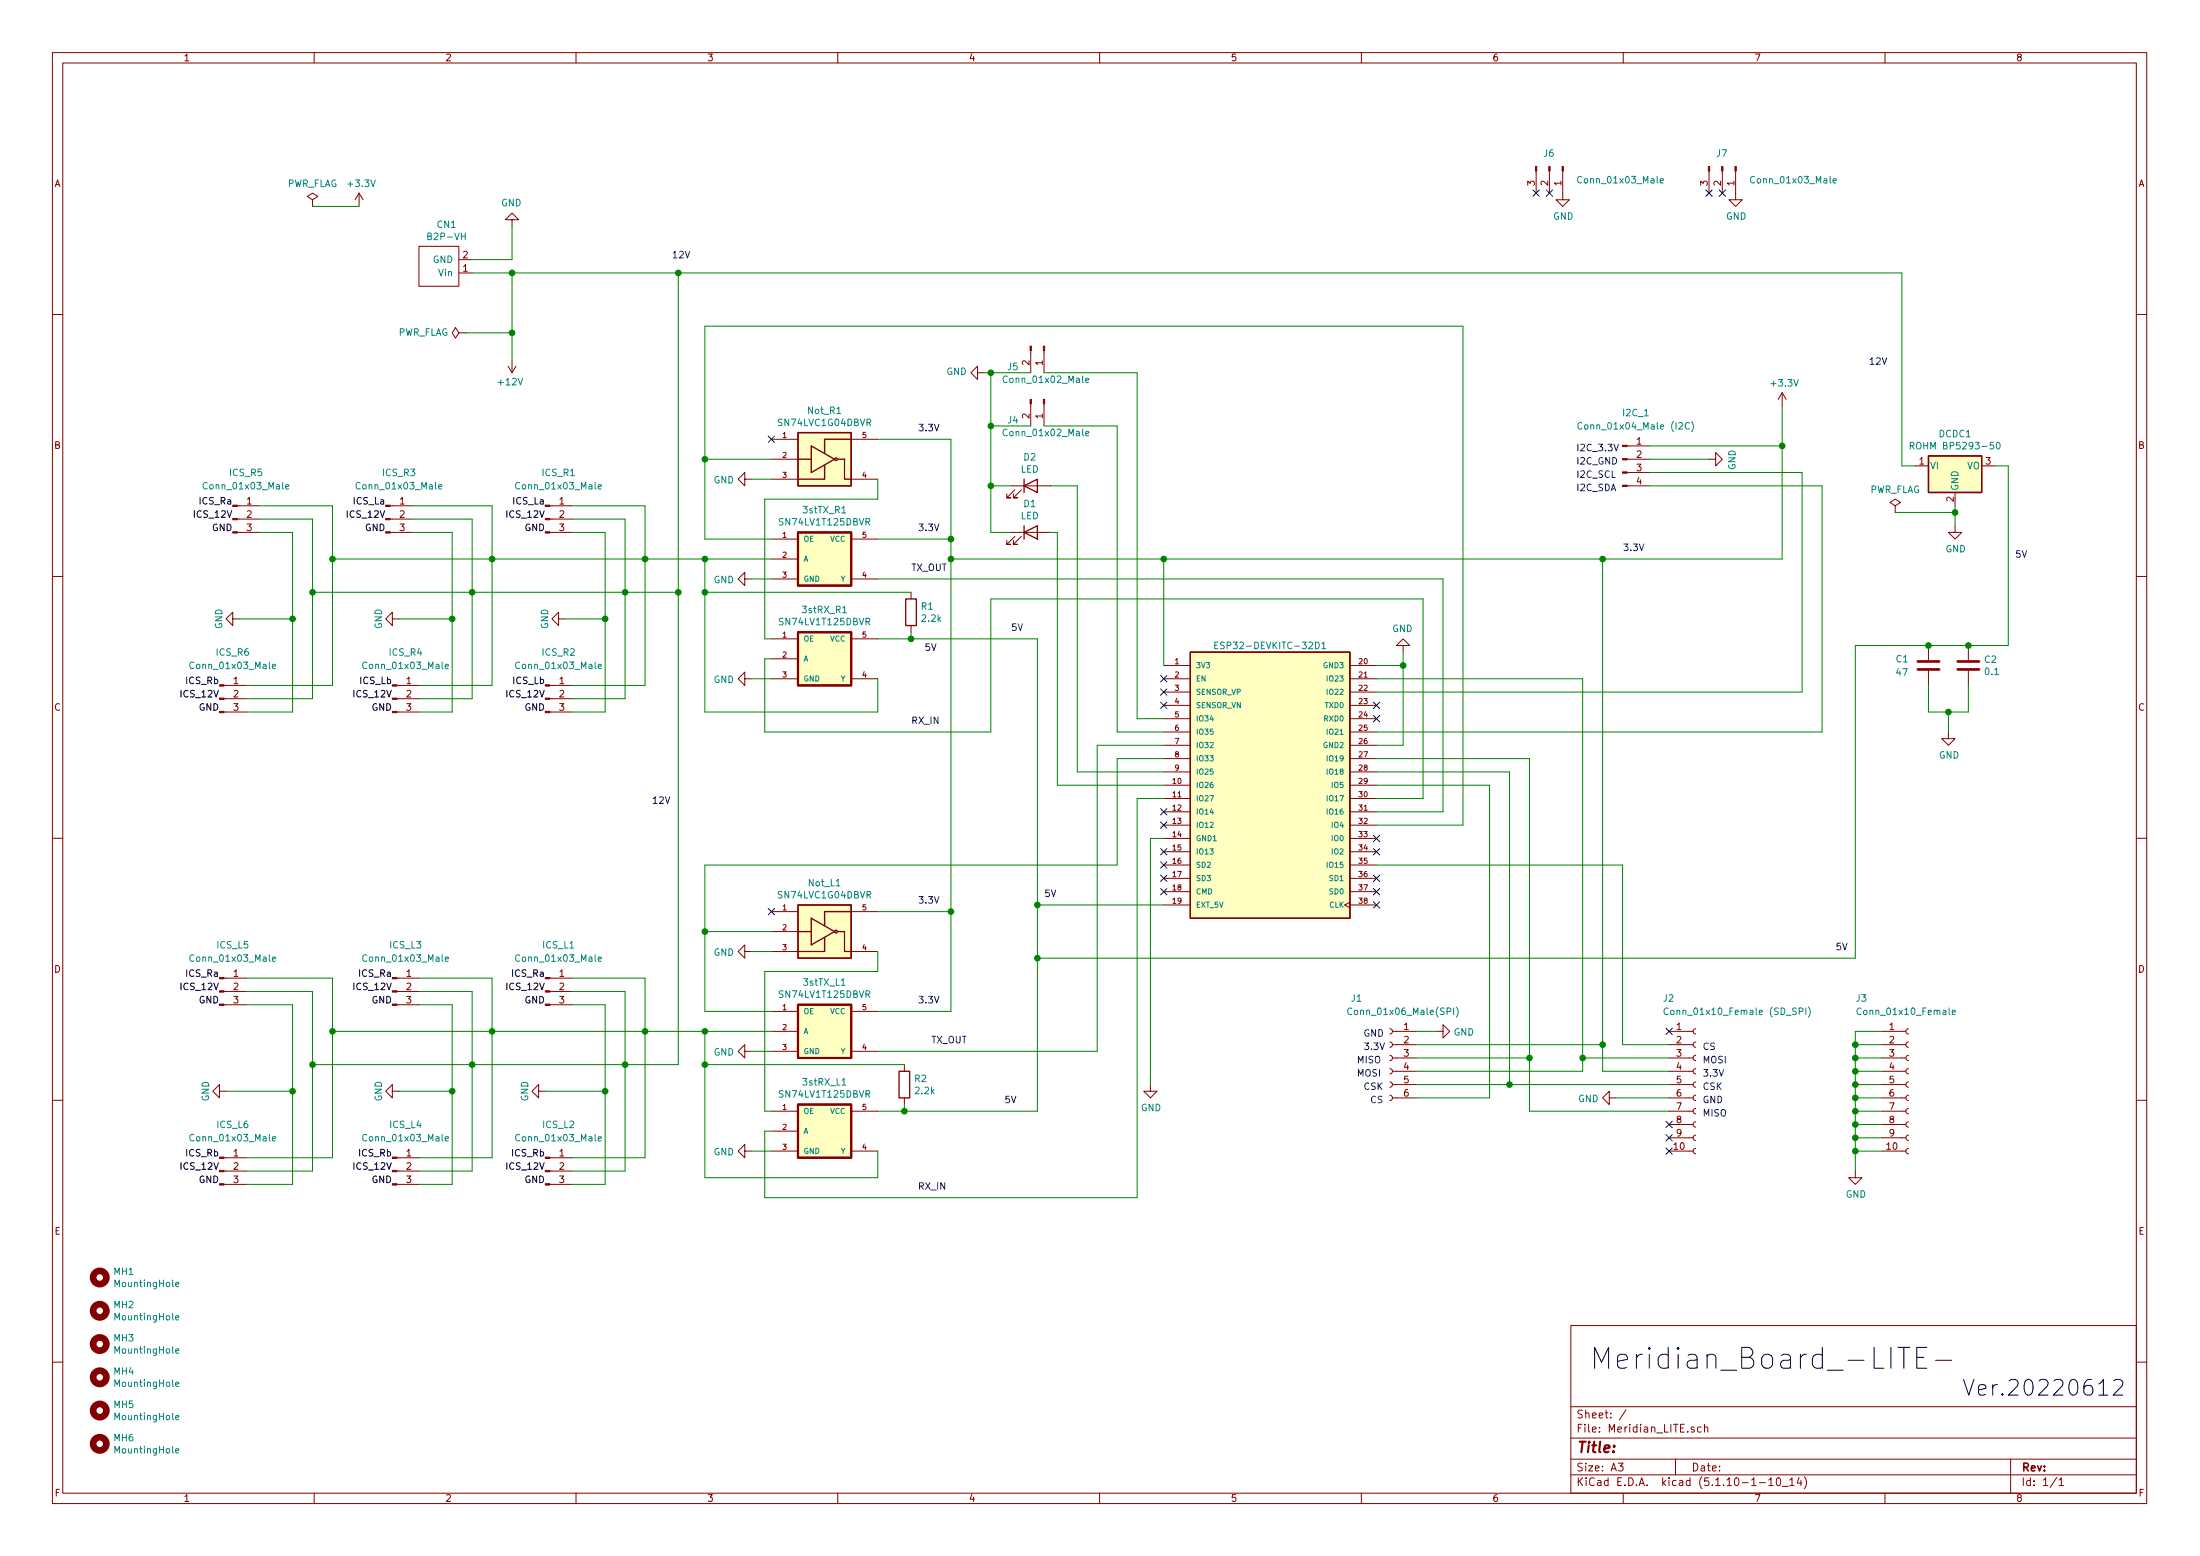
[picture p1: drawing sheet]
<svg xmlns="http://www.w3.org/2000/svg" width="420mm" height="297mm" viewBox="0 0 420 297" stroke-linecap="round" stroke-linejoin="round" font-family="sans-serif">
<g fill="none" stroke="#840000" stroke-width=".19">
<path d="M10 10h400v277h-400zM12 12h396v273.1h-396zM60 10v2M110 10v2M160 10v2M210 10v2M260 10v2M310 10v2M360 10v2M59.7 38.1l1-.6-1-.6-1 .6 1 .6v1.3M59.7 39.4h.1M68.6 36.9l-.8 1.2"/>
<path d="M68.6 36.9v2.5M68.6 36.9l.7 1.2M293.4 32.7v4.2M295.9 32.7v4.2M298.4 32.7v5.4h1.3l-1.3 1.3-1.2-1.3h1.2M326.4 32.7v4.2M328.9 32.7v4.2M331.5 32.7v5.4h1.2l-1.2 1.3-1.3-1.3h1.3M80 47h7.6v7.6h-7.6zM87.6 52.1h2.6M87.6 49.6h2.6M97.8 41.9h1.3l-1.3-1.2-1.3 1.2h1.3v1.3"/>
<path d="M10 60h2M87.6 63.5l-.6-1-.6 1 .6 1.1 .6-1.1h1.3M88.9 63.5h.1M97 69.9l.8 1.3M97.8 68.6v2.6M98.6 69.9l-.8 1.3M186.7 71.2v1.2l-1.3-1.2 1.3-1.3v1.3h1.3M196.8 66.9v4.3M196.8 77.1v4.2M199.4 66.9v4.3M199.4 77.1v4.2M340.4 75l-.8 1.2"/>
<path d="M340.4 75v2.5M340.4 75l.7 1.2M408 60h2M45.3 99.1h4.2M45.3 96.6h4.2M74.5 99.1h4.2M74.5 96.6h4.2M105 99.1h4.2M105 96.6h4.2M142.2 91.5v-1.3l-1.2 1.3 1.2 1.2v-1.2h1.3M147.3 83.9h5.1M147.3 87.7h5.1"/>
<path d="M147.3 91.5h5.1M162.6 83.9h5M162.6 91.5h5M193 92.7h7.7M193.8 93.5l-1.5 1.5h.7h-.7v-.7M195.1 93.5l-1.6 1.5h.8h-.8v-.7M310.7 92.7h4.3M310.7 87.7h4.3M310.7 90.2h4.3M310.7 85.1h4.3M326.4 87.7h1.3v1.2l1.2-1.2-1.2-1.3v1.3M361.9 96.6l1.1-.7-1.1-.6-1 .6 1 .7v1.2"/>
<path d="M361.9 97.8h.1M365.8 88.9h2.5M373.4 94v2.6M378.5 88.9h2.5M10 110h2M44.4 118.1v-1.2l-1.2 1.2 1.2 1.3v-1.3h1.3M45.3 101.6h4.2M74.5 101.6h4.2M74.9 118.1v-1.2l-1.2 1.2 1.2 1.3v-1.3h1.3M105 101.6h4.2M106.7 118.1v-1.2l-1.3 1.2 1.3 1.3v-1.3h1.2M142.2 110.5v-1.2l-1.2 1.2 1.2 1.3v-1.3h1.3"/>
<path d="M147.3 102.9h5.1M147.3 106.7h5.1M147.3 110.5h5.1M162.6 102.9h5M162.6 110.5h5M174 113.1v1.2M174 119.4v1.3M193 101.6h7.7M193.8 102.4l-1.5 1.5h.7h-.7v-.7M195.1 102.4l-1.6 1.5h.8h-.8v-.7M373.4 100.4v1.2h1.2l-1.2 1.3-1.3-1.3h1.3M408 110h2"/>
<path d="M42.8 135.9h4.2M42.8 133.4h4.2M42.8 130.8h4.2M75.8 135.9h4.2M75.8 133.4h4.2M75.8 130.8h4.2M105 135.9h4.2M105 133.4h4.2M105 130.8h4.2M142.2 129.6v-1.3l-1.2 1.3 1.2 1.2v-1.2h1.3M147.3 129.6h5.1M147.3 122h5.1"/>
<path d="M147.3 125.8h5.1M162.6 129.6h5M162.6 122h5M222.2 127h5.1M222.2 129.6h5.1M222.2 132.1h5.1M222.2 134.7h5.1M222.2 137.2h5.1M222.2 139.7h5.1M257.8 127h5.1M257.8 129.6h5.1M257.8 132.1h5.1"/>
<path d="M257.8 134.7h5.1M257.8 137.2h5.1M257.8 139.7h5.1M268 123.2h1.2l-1.2-1.2-1.3 1.2h1.3v1.3M368.3 123.2v2.8M368.3 128.1v2.7M372.1 139.7v1.3h1.3l-1.3 1.3-1.3-1.3h1.3M375.9 123.2v2.8M375.9 128.1v2.7M222.2 142.3h5.1M222.2 144.8h5.1M222.2 147.4h5.1"/>
<path d="M222.2 149.9h5.1M222.2 152.4h5.1M222.2 155h5.1M222.2 157.5h5.1M257.8 142.3h5.1M257.8 144.8h5.1M257.8 147.4h5.1M257.8 149.9h5.1M257.8 152.4h5.1M257.8 155h5.1M257.8 157.5h5.1M10 160h2"/>
<path d="M147.3 174h5.1M147.3 177.8h5.1M162.6 174h5M222.2 160.1h5.1M222.2 162.6h5.1M222.2 165.1h5.1M222.2 167.7h5.1M222.2 170.2h5.1M222.2 172.8h5.1M257.8 172.2l-1 .6 1 .5M257.8 160.1h5.1M257.8 162.6h5.1"/>
<path d="M257.8 165.1h5.1M257.8 167.7h5.1M257.8 170.2h5.1M257.8 172.8h5.1M408 160h2M42.8 191.8h4.2M42.8 189.3h4.2M42.8 186.7h4.2M75.8 191.8h4.2M75.8 189.3h4.2M75.8 186.7h4.2M105 191.8h4.2"/>
<path d="M105 189.3h4.2M105 186.7h4.2M142.2 181.6v-1.2l-1.2 1.2 1.2 1.3v-1.3h1.3M147.3 196.9h5.1M147.3 193.1h5.1M147.3 181.6h5.1M162.6 193.1h5M162.6 181.6h5M265.4 198.9l.4 .1 .1 .3-.1 .5-.4 .1M265.4 196.4l.4 .1 .1 .3-.1 .4-.4 .2M265.9 199.4h4.6M265.9 196.9h4.6"/>
<path d="M274.3 196.9h1.3v1.3l1.3-1.3-1.3-1.3v1.3M318.8 199.4h4.5M318.8 196.9h4.5M323.8 198.9l-.3 .1-.2 .4 .1 .3 .4 .2M323.8 196.4l-.3 .1-.2 .3 .1 .4 .4 .2M359.4 199.4h4.6M359.4 196.9h4.6M364.5 198.9l-.3 .1-.2 .4 .1 .3 .4 .2M364.5 196.4l-.3 .1-.2 .3 .1 .4 .4 .2M10 210h2M41.9 208.3v-1.3l-1.3 1.3 1.3 1.3v-1.3h1.3M74.9 208.3v-1.3l-1.2 1.3 1.2 1.3v-1.3h1.3"/>
<path d="M102.9 208.3v-1.3l-1.3 1.3 1.3 1.3v-1.3h1.2M142.2 219.7v-1.2l-1.2 1.2 1.2 1.3v-1.3h1.3M142.2 200.7v-1.3l-1.2 1.3 1.2 1.3v-1.3h1.3M147.3 200.7h5.1M147.3 212.1h5.1M147.3 215.9h5.1M147.3 219.7h5.1M162.6 200.7h5M162.6 212.1h5M162.6 219.7h5M172.7 203.2v1.3M172.7 209.6v1.3"/>
<path d="M219.7 207v1.3h1.3l-1.3 1.3-1.3-1.3h1.3M265.4 209.1l.4 .1 .1 .3-.1 .4-.4 .2M265.4 206.5l.4 .2 .1 .2-.1 .5-.4 .2M265.4 204l.4 .1 .1 .3-.1 .4-.4 .2M265.4 201.5l.4 .1 .1 .3-.1 .4-.4 .2M265.9 209.6h4.6M265.9 207h4.6M265.9 204.5h4.6M265.9 202h4.6M307.3 209.6v-1.3l-1.2 1.3 1.2 1.3v-1.3h1.3M318.8 209.6h4.5M318.8 207h4.5"/>
<path d="M318.8 204.5h4.5M318.8 202h4.5M318.8 212.1h4.5M318.8 219.7h4.5M318.8 217.2h4.5M318.8 214.7h4.5M323.8 219.2l-.3 .1-.2 .4 .1 .4 .4 .2M323.8 216.7l-.3 .1-.2 .3 .1 .4 .4 .2M323.8 214.2l-.3 .1-.2 .3 .1 .4 .4 .2M323.8 211.6l-.3 .1-.2 .4 .1 .3 .4 .2M323.8 209.1l-.3 .1-.2 .3 .1 .4 .4 .2M323.8 206.5l-.3 .1-.2 .4 .1 .4 .4 .2"/>
<path d="M323.8 204l-.3 .1-.2 .3 .1 .4 .4 .2M323.8 201.5l-.3 .1-.2 .3 .1 .4 .4 .2M359.4 209.6h4.6M359.4 207h4.6M359.4 204.5h4.6M359.4 202h4.6M359.4 212.1h4.6M359.4 219.7h4.6M359.4 217.2h4.6M359.4 214.7h4.6M364.5 219.2l-.3 .1-.2 .4 .1 .4 .4 .2M364.5 216.7l-.3 .1-.2 .3 .1 .4 .4 .2"/>
<path d="M364.5 214.2l-.3 .1-.2 .3 .1 .4 .4 .2M364.5 211.6l-.3 .1-.2 .4 .1 .3 .4 .2M364.5 209.1l-.3 .1-.2 .3 .1 .4 .4 .2M364.5 206.5l-.3 .1-.2 .4 .1 .4 .4 .2M364.5 204l-.3 .1-.2 .3 .1 .4 .4 .2M364.5 201.5l-.3 .1-.2 .3 .1 .4 .4 .2M408 210h2M42.8 226.1h4.2M42.8 223.6h4.2M42.8 221h4.2M75.8 226.1h4.2M75.8 223.6h4.2"/>
<path d="M75.8 221h4.2M105 226.1h4.2M105 223.6h4.2M105 221h4.2M354.3 223.6v1.2h1.3l-1.3 1.3-1.2-1.3h1.2M300 253h108v32.1h-108zM10 260h2M300 278.5h108M300 274.5h108M300 268.5h108M309 279.3h1l-.5 .6 .4 .1v.7l-.2 .1-.7-.1M310.5 269.1l-1.2 2"/>
<path d="M320 278.5v3M323.5 272.5l-.3-.1-.2 .2v.2l.5 .2v.3h-.5M324.9 272.5l-.4-.1-.3 .3 .1 .6h.6M325.5 272.5l.3-.1 .3 .1 .1 .9M325.5 271.9v1.5M384 278.5v6.6M408 260h2M60 285.1v1.9M110 285.1v1.9M160 285.1v1.9M210 285.1v1.9M260 285.1v1.9"/>
<path d="M300 281.5h108M310 285.1v1.9M336 283h1.2M337.8 282.5l.4-.4v1.5M337.8 283.6h.9M339.4 282.3l.3-.2a.94 .94 0 0 1 0 1.5l-.4-.3-.1-.6zM340.4 283.8h1.1M341.8 282.5l.4-.4v1.5M341.8 283.6h.8M343.6 282l-.4 1.1h.9M343.9 282.6v1M344.6 281.9a1.71 1.71 0 0 1 0 2.3"/>
<path d="M360 285.1v1.9M392.8 282l-1.3 2M393.2 282.5l.5-.4v1.5M393.2 283.6h.9"/>
</g>
<g fill="none" stroke="#008484" stroke-width=".19">
<path d="M317.1 34.5l.6-.1-.1-.3h-.4l-.1 .2v.6h.5M350.1 34.5l.6-.1-.1-.3h-.3l-.2 .2 .1 .6h.4M207.3 72.6l.6-.1v-.3h-.4l-.2 .2 .1 .6h.5M54.6 92.9l.6-.1-.1-.2-.4-.1-.1 .2v.6h.5M83.8 92.9l.6-.1-.1-.2-.4-.1-.1 .2v.6h.5M114.2 92.9l.7-.1-.1-.2-.4-.1-.2 .2 .1 .6h.5M207.3 82.8l.6-.1v-.3h-.4l-.2 .1 .1 .6h.5M302.1 80.8a.6 .6 0 0 0-.8 .4 .6 .6 0 0 0 .6 .7l.2-.1M322.6 80.8a.6 .6 0 0 0-.8 .4 .6 .6 0 0 0 .6 .7l.2-.1M323.1 80.5a1.47 1.47 0 0 1 0 1.9M364.8 85.1l.7-.1v-.4l-.7-.2v1.3M365.1 85.1l.4 .6"/>
<path d="M381.4 84.6l.2-.2a.67 .67 0 0 1 .4 .7 .67 .67 0 0 1-.4 .6l-.3-.5zM52 127.2l.6-.1v-.2l-.4-.1-.2 .2 .1 .6h.5M85 127.2l.6-.1v-.2l-.4-.1-.2 .2 .1 .6h.5M114.2 127.2l.7-.1-.1-.2-.4-.1-.2 .2 .1 .6h.5M232 123.2h.4M232.6 122.6h-.6v1.2h.6M252.5 122.9l.3-.3v1.2M252.5 123.8h.7M52 183.1l.6-.1v-.3h-.4l-.2 .2 .1 .6h.5M85 183.1l.6-.1v-.3h-.4l-.2 .2 .1 .6h.5M114.2 183.1l.7-.1-.1-.3h-.4l-.2 .2 .1 .6h.5M160.7 188.1h.7"/>
<path d="M258.2 192.5a.6 .6 0 0 0-.9 .5 .6 .6 0 0 0 .6 .7l.3-.1M278.1 192.2a1.4 1.4 0 0 1 0 2M318.6 192.5a.6 .6 0 0 0-.9 .5 .6 .6 0 0 0 .6 .7l.3-.1M344.9 192.4v1.3M345.4 192.2a1.47 1.47 0 0 1 0 2M355.4 192.5a.6 .6 0 0 0-.8 .5 .6 .6 0 0 0 .6 .7l.2-.1M372.8 193.3l.7-.1-.1-.3-.4-.1-.2 .2 .1 .6h.5M52 217.4l.6-.1v-.3h-.4l-.2 .2 .1 .6h.5M85 217.4l.6-.1v-.3h-.4l-.2 .2 .1 .6h.5M114.2 217.4l.7-.1-.1-.3h-.4l-.2 .2 .1 .6h.5M160.8 207.1h.7M33.6 257.9l.6-.1-.1-.3h-.3l-.2 .2v.6h.5"/>
<path d="M33.6 251.5l.6-.1-.1-.2-.3-.1-.2 .2v.6h.5M33.6 245.2l.6-.1-.1-.3h-.3l-.2 .2v.6h.5M33.6 276.9l.6-.1-.1-.2-.3-.1-.2 .2v.6h.5M33.6 270.6l.6-.1-.1-.3h-.3l-.2 .2v.6h.5M33.6 264.2l.6-.1-.1-.2-.3-.1-.2 .2v.6h.5"/>
</g>
<g fill="none" stroke="#840000" stroke-width=".25">
<path d="M152.4 82.6h10.2v10.1h-10.2zM152.4 87.7h2.5M154.9 85.1l4.5 2.6-4.5 2.5zM157.5 88.8v2.7h-5.1M160 87.7h1.3v3.8h1.3M162.6 83.9h-5.1v2.6M195.6 92.7l2.5-1.2v2.5zM195.6 91.5v2.5M368.3 87h10.2v7h-10.2zM173 114.3h2v5.1h-2zM195.6 101.6l2.5-1.2v2.5zM195.6 100.4v2.5"/>
<path d="M227.3 124.5h30.5v50.8h-30.5zM152.4 172.8h10.2v10.1h-10.2zM152.4 177.8h2.5M154.9 175.3l4.5 2.5-4.5 2.6zM157.5 179v2.6h-5.1M160 177.8h1.3v3.8h1.3M162.6 174h-5.1v2.7M171.7 204.5h2v5.1h-2z"/>
<circle cx="159.7" cy="87.7" r=".25"/>
<circle cx="159.7" cy="177.8" r=".25"/>
</g>
<g fill="#840000" stroke="#840000" stroke-width=".19">
<path d="M196.7 76.2h.3v.9h-.3z"/>
<path d="M199.3 76.2h.2v.9h-.2z"/>
<path d="M196.7 66.1h.3v.8h-.3z"/>
<path d="M199.3 66.1h.2v.8h-.2z"/>
<path d="M41.9 226h.9v.2h-.9z"/>
<path d="M41.9 223.4h.9v.3h-.9z"/>
<path d="M41.9 220.9h.9v.2h-.9z"/>
<path d="M41.9 191.7h.9v.2h-.9z"/>
<path d="M41.9 189.1h.9v.3h-.9z"/>
<path d="M41.9 186.6h.9v.3h-.9z"/>
<path d="M74.9 191.7h.9v.2h-.9z"/>
<path d="M74.9 189.1h.9v.3h-.9z"/>
<path d="M74.9 186.6h.9v.3h-.9z"/>
<path d="M74.9 226h.9v.2h-.9z"/>
<path d="M74.9 223.4h.9v.3h-.9z"/>
<path d="M74.9 220.9h.9v.2h-.9z"/>
<path d="M104.1 191.7h.9v.2h-.9z"/>
<path d="M104.1 189.1h.9v.3h-.9z"/>
<path d="M104.1 186.6h.9v.3h-.9z"/>
<path d="M104.1 226h.9v.2h-.9z"/>
<path d="M104.1 223.4h.9v.3h-.9z"/>
<path d="M104.1 220.9h.9v.2h-.9z"/>
<path d="M41.9 135.8h.9v.3h-.9z"/>
<path d="M41.9 133.3h.9v.2h-.9z"/>
<path d="M41.9 130.7h.9v.3h-.9z"/>
<path d="M104.1 101.5h.9v.3h-.9z"/>
<path d="M104.1 99h.9v.2h-.9z"/>
<path d="M104.1 96.4h.9v.3h-.9z"/>
<path d="M104.1 135.8h.9v.3h-.9z"/>
<path d="M104.1 133.3h.9v.2h-.9z"/>
<path d="M104.1 130.7h.9v.3h-.9z"/>
<path d="M73.7 101.5h.8v.3h-.8z"/>
<path d="M73.7 99h.8v.2h-.8z"/>
<path d="M73.7 96.4h.8v.3h-.8z"/>
<path d="M74.9 135.8h.9v.3h-.9z"/>
<path d="M74.9 133.3h.9v.2h-.9z"/>
<path d="M74.9 130.7h.9v.3h-.9z"/>
<path d="M326.3 31.8h.2v.9h-.2z"/>
<path d="M328.8 31.8h.3v.9h-.3z"/>
<path d="M331.3 31.8h.3v.9h-.3z"/>
<path d="M293.2 31.8h.3v.9h-.3z"/>
<path d="M295.8 31.8h.2v.9h-.2z"/>
<path d="M298.3 31.8h.3v.9h-.3z"/>
<path d="M309.9 92.6h.8v.3h-.8z"/>
<path d="M309.9 90.1h.8v.2h-.8z"/>
<path d="M309.9 87.5h.8v.3h-.8z"/>
<path d="M309.9 85h.8v.3h-.8z"/>
<path d="M44.4 101.5h.9v.3h-.9z"/>
<path d="M44.4 99h.9v.2h-.9z"/>
<path d="M44.4 96.4h.9v.3h-.9z"/>
</g>
<g fill="#ffffc2" stroke="#ffffc2" stroke-width=".19">
<path d="M227.3 124.5h30.5v50.8h-30.5z"/>
<path d="M152.4 82.6h10.2v10.1h-10.2z"/>
<path d="M152.4 191.8h10.2v10.2h-10.2z"/>
<path d="M152.4 210.9h10.2v10.1h-10.2z"/>
<path d="M152.4 172.8h10.2v10.1h-10.2z"/>
<path d="M152.4 120.7h10.2v10.1h-10.2z"/>
<path d="M152.4 101.6h10.2v10.2h-10.2z"/>
<path d="M368.3 87h10.2v7h-10.2z"/>
</g>
<path d="M152.4 101.6h10.2v10.2h-10.2zM152.4 120.7h10.2v10.1h-10.2zM152.4 191.8h10.2v10.2h-10.2zM152.4 210.9h10.2v10.1h-10.2z" fill="none" stroke="#840000" stroke-width=".41"/>
<path d="M366.3 127.8h4M366.3 126.3h4M373.9 127.8h4.1M373.9 126.3h4.1" fill="none" stroke="#840000" stroke-width=".51"/>
<g fill="none" stroke="#840000" stroke-width="1.3">
<circle cx="19" cy="243.9" r="1.27"/>
<circle cx="19" cy="250.2" r="1.27"/>
<circle cx="19" cy="256.6" r="1.27"/>
<circle cx="19" cy="275.6" r="1.27"/>
<circle cx="19" cy="262.9" r="1.27"/>
<circle cx="19" cy="269.3" r="1.27"/>
</g>
<g fill="none" stroke="#008400" stroke-width=".19">
<path d="M59.7 39.4h8.9M90.2 52.1h273v36.8h2.6M97.8 43.2v6.4h-7.6M97.8 52.1v16.5M129.5 52.1v151.1h-69.8M88.9 63.5h8.9M188 71.2h8.8M189.2 71.2v30.4h3.8M199.4 71.2h17.8v66h5M340.4 77.5v29.2h-158.8M49.5 96.6h14v34.2h-16.5M49.5 99.1h10.2v34.3h-12.7"/>
<path d="M78.7 96.6h15.3v34.2h-14M78.7 99.1h11.5v34.3h-10.2M109.2 96.6h14v34.2h-14M109.2 99.1h10.2v34.3h-10.2M134.6 87.7h12.7M143.5 91.5h3.8M167.6 83.9h14v109.2h-14M167.6 91.5v3.8h-21.6v26.7h1.3M189.2 81.3h7.6M189.2 92.7h3.8M199.4 81.3h14v58.4h8.8M200.7 92.7h5v54.7h16.5"/>
<path d="M315 92.7h33v47h-85.1M315 87.7h11.4M315 90.2h29.2v41.9h-81.3M315 85.1h25.4M361.9 97.8h11.5M373.4 96.6v3.8M381 88.9h2.5v34.3h-29.2v59.7h-156.2M45.7 118.1h10.2M49.5 101.6h6.4v34.3h-8.9M59.7 113.1h69.8M63.5 106.7h83.8M76.2 118.1h10.2"/>
<path d="M78.7 101.6h7.7v34.3h-6.4M107.9 118.1h7.7M109.2 101.6h6.4v34.3h-6.4M134.6 106.7v29.2h33v-6.3M134.6 113.1h39.4M143.5 110.5h3.8M147.3 102.9h-12.7v-40.6h144.8v95.2h-16.5M167.6 110.5h108v44.5h-12.7M167.6 102.9h14M200.7 101.6h1.2v48.3h20.3M222.2 106.7v20.3M306.1 106.7v97.8h12.7"/>
<path d="M143.5 129.6h3.8M147.3 125.8h-1.3v13.9h43.2v-25.4h82.6v38.1h-8.9M167.6 122h30.5v90.1h-30.5M174 120.7v1.3M262.9 129.6h39.4v74.9h-31.8M262.9 127h5.1M268 124.5v17.8h-5.1M368.3 130.8v5.1h7.6v-5.1M372.1 135.9v3.8M222.2 144.8h-8.8v20.3h-78.8v28h12.7M222.2 152.4h-5v76.2h-71.2v-12.7h1.3M222.2 142.3h-12.7v58.4h-41.9"/>
<path d="M262.9 149.9h21.6v59.7h-14M262.9 144.8h29.2v67.3h26.7M262.9 147.4h25.4v59.6M134.6 177.8h12.7M167.6 174h14M198.1 172.8h24.1M222.2 160.1h-2.5v46.9M262.9 165.1h47v34.3h8.9M47 186.7h16.5v34.3h-16.5M47 191.8h8.9v34.3h-8.9M47 189.3h12.7v34.3h-12.7M63.5 196.9h83.8"/>
<path d="M80 189.3h10.2v34.3h-10.2M80 191.8h6.4v34.3h-6.4M80 186.7h14v34.3h-14M109.2 191.8h6.4v34.3h-6.4M109.2 189.3h10.2v34.3h-10.2M109.2 186.7h14v34.3h-14M134.6 196.9v27.9h33v-5.1M143.5 181.6h3.8M167.6 181.6v3.9h-21.6v26.6h1.3M270.5 196.9h3.8M270.5 199.4h35.6M354.3 199.4h5.1"/>
<path d="M359.4 196.9h-5.1v26.7M43.2 208.3h12.7M76.2 208.3h10.2M104.1 208.3h11.5M134.6 203.2h38.1M143.5 219.7h3.8M143.5 200.7h3.8M172.7 210.9v1.2M270.5 207h48.3M270.5 202h21.6M302.3 202h16.5M308.6 209.6h10.2"/>
<path d="M354.3 204.5h5.1M354.3 209.6h5.1M354.3 207h5.1M354.3 202h5.1M354.3 219.7h5.1M354.3 217.2h5.1M354.3 214.7h5.1M354.3 212.1h5.1"/>
</g>
<path d="M362.5 257.2h2.2M363.6 257.2v4M366.1 259.1h1.3M368 257.2h-1.9v4h1.9M369.7 259.7h3M400.8 266.3h1.7M403.7 263.6l.4-.3h.7a.8 .8 0 0 1 .5 1.3l-1.7 1.7h1.8" fill="none" stroke="#000" stroke-width=".19"/>
<path d="M308.3 84.8l.4 1.3 .4-1.3" fill="none" stroke="#0000c2" stroke-width=".19"/>
<g fill="#008400" stroke="#008400" stroke-width=".25">
<circle cx="174" cy="122" r=".51"/>
<circle cx="94" cy="196.9" r=".51"/>
<circle cx="129.5" cy="52.1" r=".51"/>
<circle cx="134.6" cy="113.1" r=".51"/>
<circle cx="134.6" cy="203.2" r=".51"/>
<circle cx="119.4" cy="203.2" r=".51"/>
<circle cx="123.2" cy="196.9" r=".51"/>
<circle cx="86.4" cy="208.3" r=".51"/>
<circle cx="134.6" cy="106.7" r=".51"/>
<circle cx="97.8" cy="63.5" r=".51"/>
<circle cx="97.8" cy="52.1" r=".51"/>
<circle cx="181.6" cy="106.7" r=".51"/>
<circle cx="90.2" cy="203.2" r=".51"/>
<circle cx="129.5" cy="113.1" r=".51"/>
<circle cx="59.7" cy="203.2" r=".51"/>
<circle cx="306.1" cy="106.7" r=".51"/>
<circle cx="181.6" cy="174" r=".51"/>
<circle cx="340.4" cy="85.1" r=".51"/>
<circle cx="373.4" cy="97.8" r=".51"/>
<circle cx="268" cy="127" r=".51"/>
<circle cx="189.2" cy="81.3" r=".51"/>
<circle cx="198.1" cy="182.9" r=".51"/>
<circle cx="354.3" cy="199.4" r=".51"/>
<circle cx="189.2" cy="71.2" r=".51"/>
<circle cx="354.3" cy="202" r=".51"/>
<circle cx="189.2" cy="92.7" r=".51"/>
<circle cx="354.3" cy="204.5" r=".51"/>
<circle cx="134.6" cy="87.7" r=".51"/>
<circle cx="354.3" cy="207" r=".51"/>
<circle cx="354.3" cy="209.6" r=".51"/>
<circle cx="354.3" cy="212.1" r=".51"/>
<circle cx="354.3" cy="214.7" r=".51"/>
<circle cx="119.4" cy="113.1" r=".51"/>
<circle cx="354.3" cy="217.2" r=".51"/>
<circle cx="354.3" cy="219.7" r=".51"/>
<circle cx="55.9" cy="118.1" r=".51"/>
<circle cx="181.6" cy="102.9" r=".51"/>
<circle cx="59.7" cy="113.1" r=".51"/>
<circle cx="94" cy="106.7" r=".51"/>
<circle cx="123.2" cy="106.7" r=".51"/>
<circle cx="63.5" cy="196.9" r=".51"/>
<circle cx="292.1" cy="202" r=".51"/>
<circle cx="306.1" cy="199.4" r=".51"/>
<circle cx="55.9" cy="208.3" r=".51"/>
<circle cx="115.6" cy="118.1" r=".51"/>
<circle cx="302.3" cy="202" r=".51"/>
<circle cx="288.3" cy="207" r=".51"/>
<circle cx="222.3" cy="106.7" r=".51"/>
<circle cx="172.7" cy="212.1" r=".51"/>
<circle cx="134.6" cy="177.8" r=".51"/>
<circle cx="86.4" cy="118.1" r=".51"/>
<circle cx="372.1" cy="135.9" r=".51"/>
<circle cx="63.5" cy="106.7" r=".51"/>
<circle cx="134.6" cy="196.9" r=".51"/>
<circle cx="375.9" cy="123.2" r=".51"/>
<circle cx="368.3" cy="123.2" r=".51"/>
<circle cx="90.2" cy="113.1" r=".51"/>
<circle cx="198.1" cy="172.8" r=".51"/>
<circle cx="115.6" cy="208.3" r=".51"/>
</g>
<g fill="none" stroke="#000084" stroke-width=".19">
<path d="M292.8 36.3l1.2 1.2M294 36.3l-1.2 1.2M295.3 36.3l1.2 1.2M296.5 36.3l-1.2 1.2M325.8 36.3l1.2 1.2M327 36.3l-1.2 1.2M328.3 36.3l1.2 1.2M329.5 36.3l-1.2 1.2M146.7 83.2l1.2 1.3M147.9 83.2l-1.2 1.3M221.6 131.5l1.3 1.2M221.6 134l1.3 1.3"/>
<path d="M221.6 129l1.3 1.2M222.9 131.5l-1.3 1.2M222.9 134l-1.3 1.3M222.9 129l-1.3 1.2M262.3 134l1.2 1.3M262.3 136.6l1.2 1.2M263.5 134l-1.2 1.3M263.5 136.6l-1.2 1.2M221.6 156.9l1.3 1.2M221.6 154.4l1.3 1.2M222.9 156.9l-1.3 1.2M222.9 154.4l-1.3 1.2"/>
<path d="M262.3 159.4l1.2 1.3M263.5 159.4l-1.2 1.3M146.7 173.4l1.2 1.2M147.9 173.4l-1.2 1.2M221.6 169.6l1.3 1.2M221.6 167.1l1.3 1.2M221.6 164.5l1.3 1.2M221.6 162l1.3 1.2M222.9 169.6l-1.3 1.2M222.9 167.1l-1.3 1.2M222.9 164.5l-1.3 1.2M222.9 162l-1.3 1.2"/>
<path d="M262.3 162l1.2 1.2M262.3 167.1l1.2 1.2M262.3 169.6l1.2 1.2M262.3 172.1l1.2 1.3M263.5 162l-1.2 1.2M263.5 167.1l-1.2 1.2M263.5 169.6l-1.2 1.2M263.5 172.1l-1.2 1.3M318.2 196.3l1.2 1.2M319.4 196.3l-1.2 1.2M318.2 214.1l1.2 1.2M318.2 216.6l1.2 1.2"/>
<path d="M318.2 219.1l1.2 1.3M319.4 214.1l-1.2 1.2M319.4 216.6l-1.2 1.2M319.4 219.1l-1.2 1.3"/>
</g>
<text font-size="5.6" x="303.5" y="261.4">Meridian_Board_-LITE-</text>
<text font-size="4.2" x="374.6" y="266.5">Ver.20220612</text>
<text font-size="2.8" fill="#840000" x="301" y="277.3">Title:</text>
<g font-size="2.1" fill="#840000">
<text x="301" y="273.5">File: Meridian_LITE.sch</text>
<text x="301" y="270.8">Sheet: /</text>
<text x="301" y="280.9">Size: A3</text>
<text x="323" y="280.9">Date:</text>
<text x="386" y="280.9">Rev:</text>
<text x="301" y="283.7">KiCad E.D.A. kicad (5.1.10-1-10_14)</text>
<text x="386" y="283.7">Id: 1/1</text>
</g>
<g font-size="1.8" fill="#840000">
<text x="35" y="11.7">1</text>
<text x="85" y="11.7">2</text>
<text x="135" y="11.7">3</text>
<text x="185" y="11.7">4</text>
<text x="235" y="11.7">5</text>
<text x="285" y="11.7">6</text>
<text x="335" y="11.7">7</text>
<text x="385" y="11.7">8</text>
<text x="10.4" y="35.7">A</text>
<text x="293.1" y="35.4" transform="rotate(-90 293.1 35.4)">3</text>
<text x="295.7" y="35.4" transform="rotate(-90 295.7 35.4)">2</text>
<text x="298.2" y="35.4" transform="rotate(-90 298.2 35.4)">1</text>
<text x="326.1" y="35.4" transform="rotate(-90 326.1 35.4)">3</text>
<text x="328.7" y="35.4" transform="rotate(-90 328.7 35.4)">2</text>
<text x="331.2" y="35.4" transform="rotate(-90 331.2 35.4)">1</text>
<text x="408.4" y="35.7">A</text>
<text x="88.4" y="51.9">1</text>
<text x="88.4" y="49.3">2</text>
<text x="196.6" y="69.7" transform="rotate(-90 196.6 69.7)">2</text>
<text x="199.1" y="69.7" transform="rotate(-90 199.1 69.7)">1</text>
<text x="196.6" y="79.9" transform="rotate(-90 196.6 79.9)">2</text>
<text x="199.1" y="79.9" transform="rotate(-90 199.1 79.9)">1</text>
<text x="10.4" y="85.7">B</text>
<text x="312.6" y="84.9">1</text>
<text x="312.6" y="87.4">2</text>
<text x="312.6" y="90">3</text>
<text x="366.5" y="88.7">1</text>
<text x="379.2" y="88.7">3</text>
<text x="408.4" y="85.7">B</text>
<text x="312.6" y="92.5">4</text>
<text x="373.1" y="95.8" transform="rotate(-90 373.1 95.8)">2</text>
<text x="47.1" y="96.3">1</text>
<text x="47.1" y="98.8">2</text>
<text x="47.1" y="101.4">3</text>
<text x="76.4" y="96.3">1</text>
<text x="76.4" y="98.8">2</text>
<text x="76.4" y="101.4">3</text>
<text x="106.8" y="96.3">1</text>
<text x="106.8" y="98.8">2</text>
<text x="106.8" y="101.4">3</text>
<text x="44.6" y="130.6">1</text>
<text x="77.6" y="130.6">1</text>
<text x="106.8" y="130.6">1</text>
<text x="10.4" y="135.7">C</text>
<text x="44.6" y="133.1">2</text>
<text x="44.6" y="135.7">3</text>
<text x="77.6" y="133.1">2</text>
<text x="77.6" y="135.7">3</text>
<text x="106.8" y="133.1">2</text>
<text x="106.8" y="135.7">3</text>
<text x="408.4" y="135.7">C</text>
<text x="10.4" y="185.7">D</text>
<text x="408.4" y="185.7">D</text>
<text x="44.6" y="186.5">1</text>
<text x="44.6" y="189">2</text>
<text x="44.6" y="191.6">3</text>
<text x="77.6" y="186.5">1</text>
<text x="77.6" y="189">2</text>
<text x="77.6" y="191.6">3</text>
<text x="106.8" y="186.5">1</text>
<text x="106.8" y="189">2</text>
<text x="106.8" y="191.6">3</text>
<text x="268.1" y="196.6">1</text>
<text x="320.2" y="196.6">1</text>
<text x="360.8" y="196.6">1</text>
<text x="268.1" y="199.2">2</text>
<text x="268.1" y="201.7">3</text>
<text x="320.2" y="199.2">2</text>
<text x="320.2" y="201.7">3</text>
<text x="360.8" y="199.2">2</text>
<text x="360.8" y="201.7">3</text>
<text x="268.1" y="204.3">4</text>
<text x="268.1" y="206.8">5</text>
<text x="268.1" y="209.3">6</text>
<text x="320.2" y="204.3">4</text>
<text x="320.2" y="206.8">5</text>
<text x="320.2" y="209.3">6</text>
<text x="360.8" y="204.3">4</text>
<text x="360.8" y="206.8">5</text>
<text x="360.8" y="209.3">6</text>
<text x="320.2" y="211.9">7</text>
<text x="320.2" y="214.4">8</text>
<text x="360.8" y="211.9">7</text>
<text x="360.8" y="214.4">8</text>
<text x="44.6" y="220.8">1</text>
<text x="77.6" y="220.8">1</text>
<text x="106.8" y="220.8">1</text>
<text x="319.7" y="219.5">10</text>
<text x="320.2" y="217">9</text>
<text x="360.3" y="219.5">10</text>
<text x="360.8" y="217">9</text>
<text x="44.6" y="223.3">2</text>
<text x="44.6" y="225.8">3</text>
<text x="77.6" y="223.3">2</text>
<text x="77.6" y="225.8">3</text>
<text x="106.8" y="223.3">2</text>
<text x="106.8" y="225.8">3</text>
<text x="10.4" y="235.7">E</text>
<text x="408.4" y="235.7">E</text>
<text x="10.5" y="285.7">F</text>
<text x="35" y="286.7">1</text>
<text x="85" y="286.7">2</text>
<text x="135" y="286.7">3</text>
<text x="185" y="286.7">4</text>
<text x="235" y="286.7">5</text>
<text x="285" y="286.7">6</text>
<text x="335" y="286.7">7</text>
<text x="385" y="286.7">8</text>
<text x="408.5" y="285.7">F</text>
</g>
<g font-size="1.8" fill="#008484">
<text x="294.8" y="29.9">J6</text>
<text x="327.9" y="29.9">J7</text>
<text x="54.7" y="35.7">PWR_FLAG</text>
<text x="66.6" y="35.7">+3.3V</text>
<text x="301.8" y="35">Conn_01x03_Male</text>
<text x="334.8" y="35">Conn_01x03_Male</text>
<text x="95.7" y="39.4">GND</text>
<text x="296.6" y="41.9">GND</text>
<text x="329.6" y="41.9">GND</text>
<text x="82.1" y="45.8">B2P-VH</text>
<text x="83.5" y="43.5">CN1</text>
<text x="82.7" y="50.2">GND</text>
<text x="83.9" y="52.7">Vin</text>
<text x="75.9" y="64.1">PWR_FLAG</text>
<text x="180.7" y="71.6">GND</text>
<text x="192.5" y="70.7">J5</text>
<text x="95.3" y="73.6">+12V</text>
<text x="192.1" y="73.1">Conn_01x02_Male</text>
<text x="338.4" y="73.8">+3.3V</text>
<text x="148.8" y="81.3">SN74LVC1G04DBVR</text>
<text x="154.4" y="79">Not_R1</text>
<text x="192.1" y="83.3">Conn_01x02_Male</text>
<text x="192.5" y="80.8">J4</text>
<text x="302.5" y="82">Conn_01x04_Male (I2C)</text>
<text x="310.1" y="79.5">I2C_1</text>
<text x="370.3" y="83.5">DCDC1</text>
<text x="195.6" y="87.9">D2</text>
<text x="331.5" y="89.7" transform="rotate(-90 331.5 89.7)">GND</text>
<text x="366" y="85.8">ROHM BP5293-50</text>
<text x="368.6" y="89.6">VI</text>
<text x="375.6" y="89.6">VO</text>
<text x="39.3" y="93.4">Conn_01x03_Male</text>
<text x="43.9" y="90.9">ICS_R5</text>
<text x="68.5" y="93.4">Conn_01x03_Male</text>
<text x="73.1" y="90.9">ICS_R3</text>
<text x="99" y="93.4">Conn_01x03_Male</text>
<text x="103.6" y="90.9">ICS_R1</text>
<text x="136.3" y="92.3">GND</text>
<text x="194.9" y="90.2">LED</text>
<text x="357" y="94.1">PWR_FLAG</text>
<text x="374" y="93.8" transform="rotate(-90 374 93.8)">GND</text>
<text x="149.1" y="100.3">SN74LV1T125DBVR</text>
<text x="153.5" y="98">3stTX_R1</text>
<text x="194.9" y="99.1">LED</text>
<text x="195.6" y="96.8">D1</text>
<text x="371.6" y="105.4">GND</text>
<text x="136.3" y="111.3">GND</text>
<text x="149.1" y="119.4">SN74LV1T125DBVR</text>
<text x="153.4" y="117.1">3stRX_R1</text>
<text x="176" y="116.4">R1</text>
<text x="176.1" y="118.7">2.2k</text>
<text x="41.4" y="125.2">ICS_R6</text>
<text x="42.5" y="120.1" transform="rotate(-90 42.5 120.1)">GND</text>
<text x="72.9" y="120.1" transform="rotate(-90 72.9 120.1)">GND</text>
<text x="74.4" y="125.2">ICS_R4</text>
<text x="103.6" y="125.2">ICS_R2</text>
<text x="104.7" y="120.1" transform="rotate(-90 104.7 120.1)">GND</text>
<text x="233.2" y="123.9">ESP32-DEVKITC-32D1</text>
<text x="265.9" y="120.7">GND</text>
<text x="36.8" y="127.7">Conn_01x03_Male</text>
<text x="69.8" y="127.7">Conn_01x03_Male</text>
<text x="99" y="127.7">Conn_01x03_Male</text>
<text x="136.3" y="130.4">GND</text>
<text x="362.2" y="126.5">C1</text>
<text x="362.3" y="129">47</text>
<text x="379" y="126.6">C2</text>
<text x="379.2" y="128.9">0.1</text>
<text x="370.3" y="144.8">GND</text>
<text x="148.8" y="171.5">SN74LVC1G04DBVR</text>
<text x="154.5" y="169.2">Not_L1</text>
<text x="36.8" y="183.6">Conn_01x03_Male</text>
<text x="41.5" y="181.1">ICS_L5</text>
<text x="69.8" y="183.6">Conn_01x03_Male</text>
<text x="74.5" y="181.1">ICS_L3</text>
<text x="99" y="183.6">Conn_01x03_Male</text>
<text x="103.7" y="181.1">ICS_L1</text>
<text x="136.3" y="182.5">GND</text>
<text x="149.1" y="190.5">SN74LV1T125DBVR</text>
<text x="153.5" y="188.2">3stTX_L1</text>
<text x="258.1" y="191.2">J1</text>
<text x="317.7" y="191.2">J2</text>
<text x="354.5" y="191.2">J3</text>
<text x="258.3" y="193.8">Conn_01x06_Male(SPI)</text>
<text x="277.6" y="197.7">GND</text>
<text x="319.1" y="193.8">Conn_01x10_Female (SD_SPI)</text>
<text x="355.3" y="193.8">Conn_01x10_Female</text>
<text x="136.3" y="201.5">GND</text>
<text x="149.1" y="209.5">SN74LV1T125DBVR</text>
<text x="153.5" y="207.2">3stRX_L1</text>
<text x="174.7" y="206.6">R2</text>
<text x="174.9" y="208.9">2.2k</text>
<text x="39.9" y="210.3" transform="rotate(-90 39.9 210.3)">GND</text>
<text x="41.5" y="215.4">ICS_L6</text>
<text x="72.9" y="210.3" transform="rotate(-90 72.9 210.3)">GND</text>
<text x="74.5" y="215.4">ICS_L4</text>
<text x="100.9" y="210.3" transform="rotate(-90 100.9 210.3)">GND</text>
<text x="103.7" y="215.4">ICS_L2</text>
<text x="217.9" y="212.1">GND</text>
<text x="301.4" y="210.4">GND</text>
<text x="36.8" y="217.9">Conn_01x03_Male</text>
<text x="69.8" y="217.9">Conn_01x03_Male</text>
<text x="99" y="217.9">Conn_01x03_Male</text>
<text x="136.3" y="220.6">GND</text>
<text x="352.5" y="228.6">GND</text>
<text x="21.8" y="243.4">MH1</text>
<text x="22.1" y="245.7">MountingHole</text>
<text x="21.8" y="249.7">MH2</text>
<text x="21.8" y="256.1">MH3</text>
<text x="22.1" y="252.1">MountingHole</text>
<text x="21.8" y="262.4">MH4</text>
<text x="22.1" y="258.4">MountingHole</text>
<text x="21.8" y="268.8">MH5</text>
<text x="22.1" y="264.8">MountingHole</text>
<text x="21.8" y="275.1">MH6</text>
<text x="22.1" y="271.1">MountingHole</text>
<text x="22.1" y="277.5">MountingHole</text>
</g>
<g font-size="1.8" fill="#0000c2">
<text x="128.3" y="49.3">12V</text>
<text x="356.9" y="69.6">12V</text>
<text x="175.3" y="82.3">3.3V</text>
<text x="301" y="88.7">I2C_GND</text>
<text x="301" y="86.1">I2C_3.3V</text>
<text x="301" y="93.8">I2C_SDA</text>
<text x="301" y="91.2">I2C_SCL</text>
<text x="175.3" y="101.4">3.3V</text>
<text x="309.9" y="105.2">3.3V</text>
<text x="384.8" y="106.5">5V</text>
<text x="174" y="109">TX_OUT</text>
<text x="176.5" y="124.2">5V</text>
<text x="193" y="120.4">5V</text>
<text x="174" y="138.2">RX_IN</text>
<text x="124.5" y="153.5">12V</text>
<text x="175.3" y="172.5">3.3V</text>
<text x="199.4" y="171.2">5V</text>
<text x="350.5" y="181.4">5V</text>
<text x="175.3" y="191.6">3.3V</text>
<text x="260.3" y="197.9">GND</text>
<text x="177.8" y="199.2">TX_OUT</text>
<text x="259.1" y="203">MISO</text>
<text x="260.3" y="200.4">3.3V</text>
<text x="325.1" y="203">MOSI</text>
<text x="325.1" y="200.4">CS</text>
<text x="259.1" y="205.5">MOSI</text>
<text x="260.3" y="208.1">CSK</text>
<text x="325.1" y="208.1">CSK</text>
<text x="325.1" y="205.5">3.3V</text>
<text x="191.8" y="210.6">5V</text>
<text x="261.6" y="210.6">CS</text>
<text x="325.1" y="210.6">GND</text>
<text x="325.1" y="213.1">MISO</text>
<text x="175.3" y="227.1">RX_IN</text>
</g>
<g font-size="1.8">
<text x="37.4" y="98.8">ICS_12V</text>
<text x="38.3" y="96.3">ICS_Ra</text>
<text x="40.5" y="101.4">GND</text>
<text x="66.6" y="98.8">ICS_12V</text>
<text x="67.7" y="96.3">ICS_La</text>
<text x="69.7" y="101.4">GND</text>
<text x="97.1" y="98.8">ICS_12V</text>
<text x="98.1" y="96.3">ICS_La</text>
<text x="100.2" y="101.4">GND</text>
<text x="35.6" y="130.6">ICS_Rb</text>
<text x="68.8" y="130.6">ICS_Lb</text>
<text x="98" y="130.6">ICS_Lb</text>
<text x="34.8" y="133.1">ICS_12V</text>
<text x="38" y="135.7">GND</text>
<text x="67.8" y="133.1">ICS_12V</text>
<text x="71" y="135.7">GND</text>
<text x="97.1" y="133.1">ICS_12V</text>
<text x="100.2" y="135.7">GND</text>
<text x="34.8" y="189">ICS_12V</text>
<text x="35.7" y="186.5">ICS_Ra</text>
<text x="38" y="191.6">GND</text>
<text x="67.8" y="189">ICS_12V</text>
<text x="68.7" y="186.5">ICS_Ra</text>
<text x="71" y="191.6">GND</text>
<text x="97.1" y="189">ICS_12V</text>
<text x="97.9" y="186.5">ICS_Ra</text>
<text x="100.2" y="191.6">GND</text>
<text x="35.6" y="220.8">ICS_Rb</text>
<text x="68.6" y="220.8">ICS_Rb</text>
<text x="97.8" y="220.8">ICS_Rb</text>
<text x="34.8" y="223.3">ICS_12V</text>
<text x="38" y="225.8">GND</text>
<text x="67.8" y="223.3">ICS_12V</text>
<text x="71" y="225.8">GND</text>
<text x="97.1" y="223.3">ICS_12V</text>
<text x="100.2" y="225.8">GND</text>
</g>
<g font-size="1.4" fill="#840000">
<text x="149.5" y="83.6">1</text>
<text x="164.7" y="83.6">5</text>
<text x="149.5" y="87.4">2</text>
<text x="149.5" y="91.2">3</text>
<text x="164.7" y="91.2">4</text>
<text x="149.5" y="102.7">1</text>
<text x="149.5" y="106.5">2</text>
<text x="164.7" y="102.7">5</text>
<text x="149.5" y="110.3">3</text>
<text x="164.7" y="110.3">4</text>
<text x="149.5" y="121.7">1</text>
<text x="149.5" y="125.5">2</text>
<text x="164.7" y="121.7">5</text>
<text x="149.5" y="129.3">3</text>
<text x="164.7" y="129.3">4</text>
<text x="224.4" y="126.8">1</text>
<text x="224.4" y="129.3">2</text>
<text x="224.4" y="131.9">3</text>
<text x="259.6" y="131.9">22</text>
<text x="259.6" y="129.3">21</text>
<text x="259.6" y="126.8">20</text>
<text x="224.4" y="134.4">4</text>
<text x="224.4" y="136.9">5</text>
<text x="259.6" y="136.9">24</text>
<text x="259.6" y="134.4">23</text>
<text x="224.4" y="139.5">6</text>
<text x="224.4" y="142">7</text>
<text x="259.6" y="142">26</text>
<text x="259.6" y="139.5">25</text>
<text x="224" y="149.6">10</text>
<text x="224.4" y="144.6">8</text>
<text x="224.4" y="147.1">9</text>
<text x="259.6" y="149.6">29</text>
<text x="259.6" y="147.1">28</text>
<text x="259.6" y="144.6">27</text>
<text x="224" y="152.2">11</text>
<text x="224" y="154.7">12</text>
<text x="259.6" y="154.7">31</text>
<text x="259.6" y="152.2">30</text>
<text x="224" y="157.3">13</text>
<text x="224" y="159.8">14</text>
<text x="259.6" y="159.8">33</text>
<text x="259.6" y="157.3">32</text>
<text x="224" y="162.3">15</text>
<text x="224" y="164.9">16</text>
<text x="224" y="167.4">17</text>
<text x="259.6" y="167.4">36</text>
<text x="259.6" y="164.9">35</text>
<text x="259.6" y="162.3">34</text>
<text x="149.5" y="173.8">1</text>
<text x="164.7" y="173.8">5</text>
<text x="224" y="170">18</text>
<text x="224" y="172.5">19</text>
<text x="259.6" y="172.5">38</text>
<text x="259.6" y="170">37</text>
<text x="149.5" y="177.6">2</text>
<text x="149.5" y="181.4">3</text>
<text x="164.7" y="181.4">4</text>
<text x="149.5" y="192.8">1</text>
<text x="149.5" y="196.6">2</text>
<text x="164.7" y="192.8">5</text>
<text x="149.5" y="200.4">3</text>
<text x="164.7" y="200.4">4</text>
<text x="149.5" y="211.9">1</text>
<text x="149.5" y="215.7">2</text>
<text x="164.7" y="211.9">5</text>
<text x="149.5" y="219.5">3</text>
<text x="164.7" y="219.5">4</text>
</g>
<g font-size="1.4" fill="#008484">
<text x="153.4" y="103.4">OE</text>
<text x="153.4" y="107.2">A</text>
<text x="158.5" y="103.4">VCC</text>
<text x="153.4" y="111">GND</text>
<text x="160.6" y="111">Y</text>
<text x="153.4" y="122.5">OE</text>
<text x="158.5" y="122.5">VCC</text>
<text x="153.4" y="126.3">A</text>
<text x="153.4" y="130.1">GND</text>
<text x="160.6" y="130.1">Y</text>
<text x="228.3" y="127.5">3V3</text>
<text x="228.3" y="130.1">EN</text>
<text x="252.9" y="127.5">GND3</text>
<text x="253.7" y="130.1">IO23</text>
<text x="228.3" y="132.6">SENSOR_VP</text>
<text x="228.3" y="135.2">SENSOR_VN</text>
<text x="228.3" y="137.7">IO34</text>
<text x="253" y="137.7">RXD0</text>
<text x="253.2" y="135.2">TXD0</text>
<text x="253.7" y="132.6">IO22</text>
<text x="228.3" y="140.2">IO35</text>
<text x="228.3" y="142.8">IO32</text>
<text x="252.9" y="142.8">GND2</text>
<text x="253.7" y="140.2">IO21</text>
<text x="228.3" y="145.3">IO33</text>
<text x="228.3" y="147.9">IO25</text>
<text x="253.7" y="147.9">IO18</text>
<text x="253.7" y="145.3">IO19</text>
<text x="228.3" y="150.4">IO26</text>
<text x="228.3" y="152.9">IO27</text>
<text x="228.3" y="155.5">IO14</text>
<text x="253.7" y="155.5">IO16</text>
<text x="253.7" y="152.9">IO17</text>
<text x="254.5" y="150.4">IO5</text>
<text x="228.3" y="158">IO12</text>
<text x="228.3" y="160.6">GND1</text>
<text x="254.5" y="160.6">IO0</text>
<text x="254.5" y="158">IO4</text>
<text x="228.3" y="163.1">IO13</text>
<text x="228.3" y="165.6">SD2</text>
<text x="253.7" y="165.6">IO15</text>
<text x="254.5" y="163.1">IO2</text>
<text x="228.3" y="168.2">SD3</text>
<text x="228.3" y="170.7">CMD</text>
<text x="228.3" y="173.3">EXT_5V</text>
<text x="253.9" y="173.3">CLK</text>
<text x="254.1" y="170.7">SD0</text>
<text x="254.1" y="168.2">SD1</text>
<text x="153.4" y="193.6">OE</text>
<text x="153.4" y="197.4">A</text>
<text x="158.5" y="193.6">VCC</text>
<text x="153.4" y="201.2">GND</text>
<text x="160.6" y="201.2">Y</text>
<text x="153.4" y="212.6">OE</text>
<text x="158.5" y="212.6">VCC</text>
<text x="153.4" y="216.4">A</text>
<text x="153.4" y="220.3">GND</text>
<text x="160.6" y="220.3">Y</text>
</g>
</svg>
